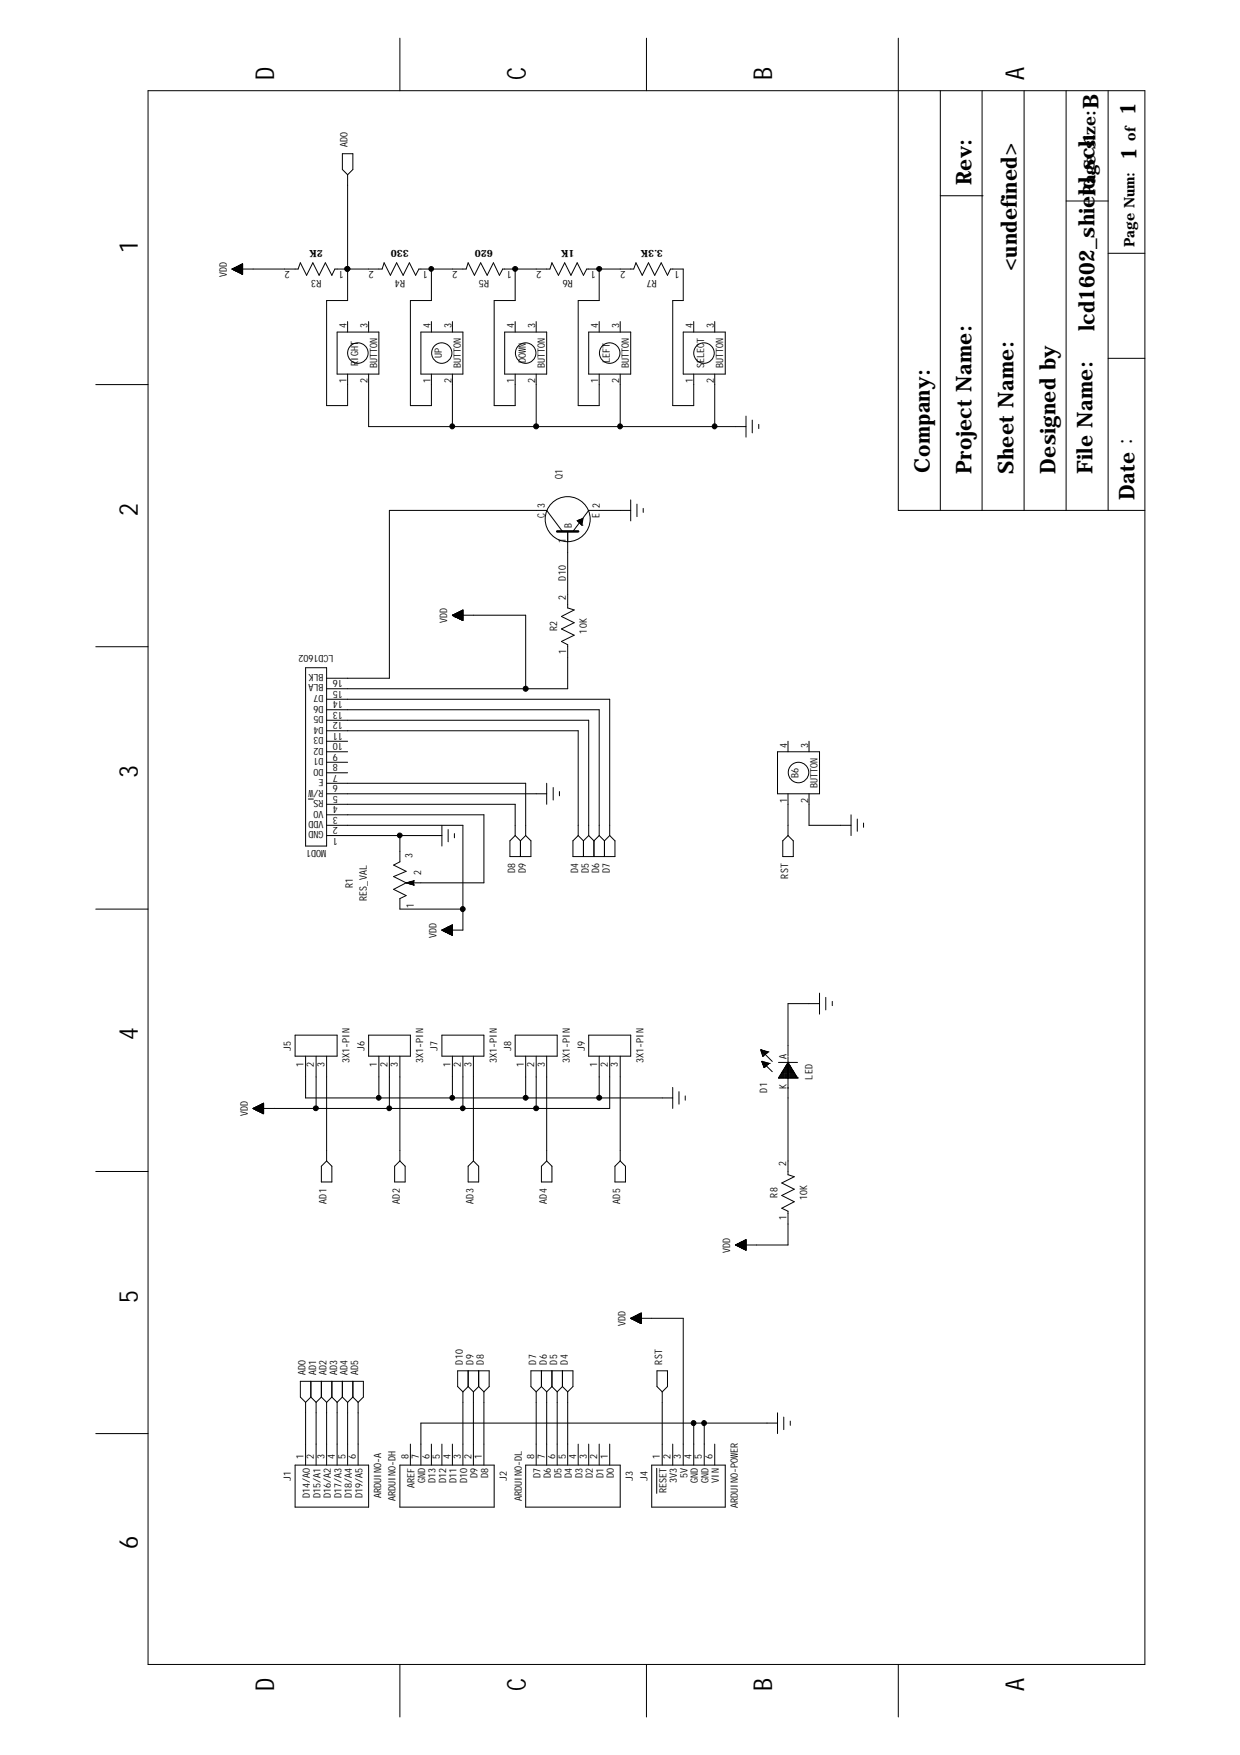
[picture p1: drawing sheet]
<svg xmlns="http://www.w3.org/2000/svg" width="210mm" height="297mm" viewBox="0 0 210 297" stroke-linecap="round" stroke-linejoin="round" font-family="sans-serif">
<g fill="none" stroke="#000" stroke-width=".17">
<path d="M25.1 15.4h168.7v266.3h-168.7zM67.7 6.5v8.9M109.4 6.5v8.9M152.1 6.5v8.8M152.1 15.4v71h41.7M159.2 15.4v71M166.2 15.4v71M173.4 15.4v71M180.5 15.4v71M187.6 15.4v71M58 26h1.7v2.7l-.9 .9-.8-.9zM58.8 29.6v21.3h-3.5v17.8h3.5v-5.4"/>
<path d="M159.2 33.1h7M166.2 33.1h.1M180.5 34h7.1M39.3 45.5h.1M39.3 45.5h11.2l.3-1 1.1 2.1 1.1-2.1 1 2.1 1.1-2.1 1.1 2.1 .5-1.1h8l.3-1 1.1 2.1 1-2.1 1.1 2.1 1.1-2.1 1.1 2.1 .5-1.1h8l.3-1 1.1 2.1 1.1-2.1 1.1 2.1 1-2.1 1 2.1 .6-1.1h8l.3-1 1.1 2.1 1.1-2.1 1 2.1 1.1-2.1 1.1 2.1 .5-1.1h8l.4-1 1 2.1 1.1-2.1 1 2.1 1.1-2.1 1.1 2.1 .5-1.1h2.2v5.4h-1.8v17.8h3.5v-5.4M39.3 45.5l1.8 .9M39.3 45.5l1.8-.9v1.8M39.4 45.5v.1M39.4 45.6h1.7M39.5 45.5v.2M39.5 45.7h1.6M39.7 45.4v.3"/>
<path d="M39.7 45.8h1.4M39.8 45.3v.5M39.8 45.8h1.3M39.9 45.2v.7M39.9 45.9h1.2M40 45.2v.8h1.1M40.2 45.1v.9M40.2 46h.9M40.3 45v1.1M40.4 46.1h.7M40.5 44.9v1.3M40.6 44.9v1.3"/>
<path d="M40.7 46.3h.4M40.8 44.8v1.5M40.8 46.3h.3M40.9 44.7v1.6M40.9 46.4h.2M41.1 44.7l-.1 1.7M41.1 44.8h-.2v1.5M41.1 44.8h-.4v1.5M41.1 44.9h-.5v1.3h.5M41.1 45h-.7v1.1M41.1 45.1h-.8v.9M41.1 45.2h-1v.8"/>
<path d="M41.1 45.2h-1.1v.7M41.1 45.3h-1.3v.5M41.1 45.3h-1.4v.5M41.1 45.4h-1.5v.3M41.1 45.5h-1.7v.1M57.1 56.2h7v7.1h-7zM58.8 45.5h.1M58.8 54.4v1.8M62.4 54.4v1.8M71.2 56.2h7.2v7.1h-7.2zM73 45.5h.1M73 45.5v5.4h-3.5v17.8h3.5v-5.4"/>
<path d="M73 54.4v1.8M76.6 54.4v1.8M85.4 56.2h7.1v7.1h-7.1zM87.2 45.5h.1M87.2 45.5v5.4h-3.5v17.8h3.5v-5.4M87.2 54.4v1.8M90.8 54.4v1.8M99.7 56.2h7.1v7.1h-7.1zM101.4 45.5h.1M101.4 45.5v5.4h-3.5v17.8h3.5v-5.4M101.4 54.4v1.8M105 54.4v1.8"/>
<path d="M115.7 56.2h7.1v7.1h-7.1zM117.4 54.4v1.8M121 54.4v1.8M187.6 42.9h6.2M16.2 65.1h8.9M62.4 63.3v8.9h63.9M76.6 63.3v8.9M90.8 63.3v8.9M105 63.3v8.9M121 63.3v8.9M126.3 70.4v3.6M127.3 71.1v2.2"/>
<path d="M128.4 71.8v.7M187.6 60.6h6.2M95.2 89.9l-2.7-3.5h-26.6v28.4h-10.6M96.1 89.9v13l1.1 .3-2.2 1.1 2.2 1.1-2.2 1.1 2.2 1-2.2 1.1 1.1 .5v7.5h-40.8M97.7 88.1h.1M97.7 88.1l.8 .8M97.7 88.1l1-.4-.2 1.2M97.7 88.2h.9M97.9 88.1v.2M97.9 88.3h.7M98 88h.6M98.1 88v.5h.5"/>
<path d="M98.3 87.9v.8M98.3 88.7h.2M98.4 87.9v.9M98.5 88.9h.1M98.5 87.8h.2M98.6 87.8v.4M106.8 86.4h-7.1l-2.7 3.5M106.8 84.6v3.6M107.8 85.3v2.1M108.9 86v.7M16.2 109.5h8.9M51.7 113h3.6v30.2h-3.6z"/>
<path d="M55.3 118.3h47.9v23.1M76.6 104.1h.1M76.6 104.1l1.8-.9v1.8M76.6 104.1h12.4v12.5M76.6 104.1l1.8 .9M76.7 104.1l1.7 .1M76.8 104v.3M76.8 104.3h1.6M76.9 104v.3M76.9 104.4h1.5M77 103.9v.5M77 104.5h1.4"/>
<path d="M77.2 103.8v.7M77.2 104.5h1.2M77.4 103.7v.8M77.4 104.6h1M77.5 103.7v.9M77.6 103.6v1.1M77.7 104.7h.7M77.8 103.6v1.2M77.8 104.8h.6M77.9 103.5v1.3h.5M78.1 103.4v1.5M78.1 104.9h.3"/>
<path d="M78.2 103.3v1.7M78.4 103.3h-.1l.1 1.7M78.4 103.4h-.3v1.5M78.4 103.4h-.4v1.4M78.4 103.5h-.5v1.3M78.4 103.6h-.7v1.1M78.4 103.7h-.8v.9h.8M78.4 103.7h-1v.9M78.4 103.8h-1.1v.7M78.4 103.9h-1.3v.6M78.4 104h-1.4v.4M78.4 104h-1.5v.3"/>
<path d="M78.4 104.1h-1.7v.1M52.2 135.2h.8M55.3 139.7h23.1v17.7h-3.6M55.3 137.9h26.6v11.5h-13.2M55.3 136.1h31.9v5.3M55.3 134.4h37.2M55.3 132.6h33.7v8.8M55.3 130.8h3.5M55.3 129h3.5M55.3 127.2h3.5M55.3 125.5h3.5M55.3 123.7h42.6v17.7"/>
<path d="M55.3 121.9h44.4v19.5M55.3 120.1h46.1v21.3M74.8 139.7v3.5M92.5 132.6v3.5M93.6 133.3v2.1M94.7 134v.7M131.6 127.2h7.1v7.2h-7.1zM133.4 125.5v1.7M133.4 134.4v7M136.9 134.4v5.3h7.2M136.9 125.5v1.7M144.1 137.9v3.5"/>
<path d="M145.1 138.6v2.1M146.2 139.3v.7M16.2 153.9h8.9M55.3 141.4h19.5M67.7 141.4v4.5l-1.1 .5 2.1 1.1-2.1 .9 2.1 1M68.7 149.4h.1M68.7 149.4l-2.1 1.1 2.1 1.1-1 .5v1.8h10.7M68.7 149.4l1.3 .4M68.9 149.4v.1M69.1 149.4v.1M69.3 149.3v.3M69.3 149.3h.7"/>
<path d="M69.4 149.6h.6M69.5 149.3v.3M69.6 149.2v.5M69.8 149.2v.5M70 149.8h.1M70 149.1h.1M70 149.1l-1.3 .3M70 149.1v.7M74.8 157.4h.1M74.8 157.4l1.8-.9v1.8zM74.9 157.4v.1M74.9 157.5h1.7"/>
<path d="M75 157.3v.3h1.6M75.1 157.3v.3h1.5M75.3 157.2v.5M75.3 157.7h1.3M75.4 157.1v.7M75.4 157.8h1.2M75.6 157v.8M75.6 157.8h1M75.7 157v.9M75.9 140.4v2.1M75.9 156.9v1.1M75.9 158h.7"/>
<path d="M76 156.8v1.2M76 158.1h.6M76.2 156.7v1.4M76.2 158.1h.4M76.3 156.7v1.5M76.3 158.2h.3M76.4 156.6v1.7M76.6 156.6h-.1l.1 1.7M76.6 156.7h-.2v1.5M76.6 156.7h-.4v1.4M76.6 156.8h-.5v1.3M76.6 156.9h-.7v1.1"/>
<path d="M76.6 156.9h-.8v1h.8M76.6 157h-1v.8M76.6 157.1h-1.1v.7M76.6 157.1h-1.2v.6M76.6 157.2h-1.4v.4M76.6 157.3h-1.5v.3M76.6 157.4h-1.6v.1M76.9 141.1v.7M87.2 141.4l.9 .9M87.2 141.4l-.9 .9v2.7h3.6v-2.7l-.9-.9M88.1 142.3v2.7M89 141.4l-.9 .9"/>
<path d="M97.9 141.4l-.9 .9v2.7h7.1v-2.7l-.9-.9M97.9 141.4l.9 .9M98.8 142.3v2.7M99.7 141.4l.8 .9M99.7 141.4l-.9 .9M100.5 142.3v2.7M101.4 141.4l.9 .9M101.4 141.4l-.9 .9M102.3 142.3v2.7M103.2 141.4l-.9 .9M133.4 141.4l.9 .9v2.7h-1.8v-2.7zM50 175.2h7.1v3.6h-7.1z"/>
<path d="M51.7 178.8v7h62.2M53.5 178.8v8.8M55.3 178.8v17.7M62.4 175.2h7.1v3.6h-7.1zM64.1 178.8v7M65.9 178.8v8.8M67.7 178.8v17.7M74.8 175.2h7.1v3.6h-7.1zM76.6 178.8v7M78.4 178.8v8.8M80.1 178.8v17.7M87.2 175.2h7.1v3.6h-7.1z"/>
<path d="M89 178.8v7M90.8 178.8v8.8M92.5 178.8v17.7M99.7 175.2h7.1v3.6h-7.1zM101.4 178.8v7M103.2 178.8v8.8h-60.4M105 178.8v17.7M128.8 177.7h.1M128.8 177.7l.3 1.1M128.8 177.7l1.2 .3M128.8 177.9h.7M128.9 178h1.1"/>
<path d="M128.9 179.6h.1M128.9 179.6l1.8 1.8M128.9 179.6l.4 1.1M128.9 179.6l1.3 .4M128.9 177.9l1.8 1.7M128.9 177.7v.5h.9M129 179.8h.6M129 178.4h.6M129.1 180h1.1M129.1 178.6h.3M129.1 178.8h.1M129.1 179.6v.6h.9"/>
<path d="M129.1 177.7v1.1M129.3 177.8v.8M129.3 179.7v1M129.5 177.9v.6M129.5 179.8v.8M129.7 177.9v.4M129.7 179.8v.7M129.8 178v.2M129.8 179.9v.4M129.8 178.2l-.7 .6M130 178h.1M130 179.9v.3"/>
<path d="M130 178l-.2 .2M130.2 180h.1M130.2 180l-.2 .2M131.8 179.8h3.2M133.3 180h.2M133.4 179.8h.1M133.4 178.9v19.9l1.1 .4-2.2 1 2.2 1.1-2.2 1 2.2 1.1-2.2 1.1 1.1 .5v5.7h-8.9M133.4 179.8l1.6 2.6M133.4 179.8l-1.6 2.6M138.7 168.1v3.5M138.7 169.9h-5.3v8.9M139.8 168.8v2.1"/>
<path d="M140.9 169.5v.7M16.2 198.3h8.9M42.8 187.6h.1M42.8 187.6l1.8 .9M42.8 187.6l1.8-.9v1.8M42.9 187.6h.1M42.9 187.7h1.7M43.1 187.5v.2M43.1 187.8h1.5M43.2 187.4v.4M43.2 187.9h1.4M43.3 187.4v.5"/>
<path d="M43.3 187.9h1.3M43.5 187.3v.6M43.5 188h1.1M43.6 187.2v.8h1M43.8 187.1v1M43.8 188.1h.8M43.9 187.1v1.1M43.9 188.2h.7M44 187v1.2M44.1 188.2h.5M44.2 187v1.3M44.3 186.9v1.5"/>
<path d="M44.4 188.4h.2M44.5 186.8v1.6M44.5 188.5h.1M44.6 186.8l-.1 1.7M44.6 186.8h-.2v1.6M44.6 186.9h-.4v1.4h.4M44.6 187h-.5v1.2M44.6 187.1h-.6v1.1M44.6 187.1h-.7v1M44.6 187.2h-.9v.8M44.6 187.3h-1v.7M44.6 187.4h-1.2v.5"/>
<path d="M44.6 187.4h-1.3v.5M44.6 187.5h-1.5v.3M44.6 187.5h-1.6v.2M54.4 197.4l.9-.9 .9 .9v2.7h-1.8zM66.8 197.4l.9-.9 .9 .9v2.7h-1.8zM79.2 197.4l.9-.9 .9 .9v2.7h-1.8zM91.7 197.4l.8-.9 .9 .9v2.7h-1.7zM104.1 197.4l.9-.9 .9 .9v2.7h-1.8zM113.9 184.1v3.5M114.9 184.8v2.1M116 185.5v.7M129.2 180.4h.6"/>
<path d="M129.2 180.5h.4M129.3 180.7h.1M130 180.2l-.7 .5M131.8 182.4h.1M131.8 182.4h3.2M131.9 182.3h3M132 182.1h2.8M132 182.2v.2M132.1 181.9h2.6M132.2 181.9v.5M132.2 181.8h2.4M132.3 182.4v-.8h2.2v.8"/>
<path d="M132.4 181.4h2M132.5 181.3v1.1M132.5 181.2h1.8M132.7 181h1.5M132.7 181v1.4M132.8 180.9h1.2M132.9 182.4v-1.7h1v1.7M133 180.5h.8M133.1 180.4h.6M133.1 180.4v2M133.2 180.2h.4M133.2 180.1v2.3"/>
<path d="M133.6 180.1v2.3M133.8 180.4v2M134.1 181v1.4M134.3 181.3v1.1M134.7 181.9v.5M134.8 182.1v.3M135 182.4h.1M124.5 210.7h.1M124.6 210.7h.1M124.6 210.8h1.7M124.8 210.6v.2M124.8 210.8h1.5"/>
<path d="M124.9 210.5v.4h1.4M125 210.5v.5h1.3M125.2 210.4v.6M125.2 211.1h1.1M125.3 210.3v.8M125.3 211.1h1M125.4 210.3v.8M125.5 211.2h.8M125.6 210.2v1M125.7 210.1v1.2M125.8 211.4h.5M125.9 210v1.4h.4"/>
<path d="M126 210v1.4M126.2 209.9v1.6M126.2 211.6h.1M126.3 209.8v1.8l-1.8-.9M126.3 209.8l-1.8 .9M126.3 209.8l-.1 1.8M126.3 209.9h-.2v1.6h.2M126.3 210h-.4v1.4M126.3 210.1h-.5v1.3M126.3 210.1h-.7v1.2h.7M126.3 210.2h-.8v1M126.3 210.3h-.9v.8"/>
<path d="M126.3 210.3h-1.1v.8M126.3 210.4h-1.2v.6M126.3 210.5h-1.4v.4M126.3 210.6h-1.5v.2M126.3 210.6h-1.6v.2M51.7 237.3v10.7M51.7 237.3l-.9-.8v-2.7h10.7v2.7l-.9 .8M52.6 236.5l-.9 .8M52.6 233.8v2.7M52.6 236.5l.9 .8M53.5 237.3v10.7M54.4 236.5l-.9 .8"/>
<path d="M54.4 233.8v2.7M54.4 236.5l.9 .8M55.3 237.3v10.7M56.2 236.5l-.9 .8M56.2 233.8v2.7M56.2 236.5l.9 .8M57.1 237.3v10.7M58 233.8v2.7M58 236.5l-.9 .8M58 236.5l.8 .8M58.8 237.3v10.7M59.7 233.8v2.7"/>
<path d="M59.7 236.5l-.9 .8M59.7 236.5l.9 .8M60.6 237.3v10.7M78.4 235.6v12.4M78.4 235.6l-.9-.9v-2.7h5.3v2.7l-.9 .9M79.2 232v2.7M79.2 234.7l.9 .9M79.2 234.7l-.8 .9M80.1 235.6v12.4M81 232v2.7M81 234.7l.9 .9M81 234.7l-.9 .9"/>
<path d="M81.9 235.6v12.4M90.8 235.6v12.4M90.8 235.6l-.9-.9v-2.7h7.1v2.7l-.9 .9M91.7 232v2.7M91.7 234.7l.8 .9M91.7 234.7l-.9 .9M92.5 235.6v12.4M93.4 232v2.7M93.4 234.7l.9 .9M93.4 234.7l-.9 .9M94.3 235.6v12.4M95.2 232v2.7"/>
<path d="M95.2 234.7l.9 .9M95.2 234.7l-.9 .9M96.1 235.6v12.4M106.8 223.1h.1M106.8 223.1h8.9v24.9M106.8 223.1l1.7-.9v1.8zM106.8 223.1v.1M106.8 223.2h1.7M107 223v.3M107 223.3h1.5M107.1 223v.3M107.1 223.3h1.4"/>
<path d="M107.3 222.9v.5M107.3 223.4h1.2M107.4 222.8v.7h1.1M107.5 222.7v.8h1M107.7 222.7v.9M107.8 222.6v1.1M107.9 223.7h.6M108 222.5v1.2M108 223.8h.5M108.1 222.4v1.4M108.2 222.4v1.5M108.3 223.9h.2"/>
<path d="M108.4 222.3v1.7h.1M108.5 222.3v1.7M108.5 222.4h-.2v1.5M108.5 222.4h-.3v1.4h.3M108.5 222.5h-.5v1.3M108.5 222.6h-.6v1.1M108.5 222.7h-.8v.9h.8M108.5 222.7h-.9v.8M108.5 222.8h-1v.7M108.5 222.8h-1.1v.6M108.5 222.9h-1.3v.4M108.5 223h-1.4v.3"/>
<path d="M108.5 223.1h-1.6v.1M111.2 232h1.8v2.7l-.9 .9-.9-.9zM112.1 235.6v12.4M131.6 239.1v3.5M132.7 239.8v2.2M16.2 242.6h8.9M50 248h12.4v7.1h-12.4zM67.7 248h16v7.1h-16zM69.5 244.4v3.6M73 244.4v3.6M74.8 244.4v3.6M76.6 244.4v3.6"/>
<path d="M89 248h16v7.1h-16zM97.9 244.4v3.6M99.7 244.4v3.6M101.4 244.4v3.6M103.2 244.4v3.6M110.3 248h12.5v7.1h-12.5zM111.2 248.5v4.3M113.9 244.4v3.6M117.4 240.9v7.1M119.2 240.9v7.1M121 244.4v3.6M131.6 240.9h-60.4v7.1"/>
<path d="M133.8 240.5v.7M67.7 281.7v8.9M109.4 281.7v8.9M152.1 281.7v8.9"/>
<circle cx="60.6" cy="59.8" r="1.74"/>
<circle cx="74.8" cy="59.8" r="1.73"/>
<circle cx="89" cy="59.8" r="1.74"/>
<circle cx="103.2" cy="59.8" r="1.74"/>
<circle cx="119.2" cy="59.8" r="1.74"/>
<circle cx="96.1" cy="87.9" r="3.8"/>
<circle cx="135.2" cy="130.7" r="1.74"/>
</g>
<path d="M94.3 89.9h3.6" fill="none" stroke="#000" stroke-width=".42"/>
<g fill="#000" stroke="#000" stroke-width=".17">
<circle cx="58.8" cy="45.5" r=".42"/>
<circle cx="73" cy="45.5" r=".4"/>
<circle cx="87.2" cy="45.5" r=".42"/>
<circle cx="101.4" cy="45.5" r=".42"/>
<circle cx="76.5" cy="72.2" r=".42"/>
<circle cx="90.8" cy="72.2" r=".43"/>
<circle cx="105" cy="72.2" r=".42"/>
<circle cx="121" cy="72.2" r=".42"/>
<circle cx="89" cy="116.6" r=".43"/>
<circle cx="67.7" cy="141.4" r=".4"/>
<circle cx="78.3" cy="153.9" r=".42"/>
<circle cx="53.5" cy="187.6" r=".42"/>
<circle cx="64.1" cy="185.8" r=".4"/>
<circle cx="65.9" cy="187.6" r=".4"/>
<circle cx="76.6" cy="185.8" r=".4"/>
<circle cx="78.3" cy="187.6" r=".4"/>
<circle cx="89" cy="185.8" r=".42"/>
<circle cx="90.8" cy="187.6" r=".42"/>
<circle cx="101.4" cy="185.8" r=".42"/>
<circle cx="117.4" cy="240.9" r=".42"/>
<circle cx="119.2" cy="240.9" r=".42"/>
</g>
<g font-size="4.4">
<text x="46.4" y="13.6" transform="rotate(-90 46.4 13.6)">D</text>
<text x="89" y="13.6" transform="rotate(-90 89 13.6)">C</text>
<text x="130.7" y="13.6" transform="rotate(-90 130.7 13.6)">B</text>
<text x="173.4" y="13.6" transform="rotate(-90 173.4 13.6)">A</text>
<text x="23.3" y="42.9" transform="rotate(-90 23.3 42.9)">1</text>
<text x="23.3" y="87.3" transform="rotate(-90 23.3 87.3)">2</text>
<text x="23.3" y="131.7" transform="rotate(-90 23.3 131.7)">3</text>
<text x="23.3" y="176.1" transform="rotate(-90 23.3 176.1)">4</text>
<text x="23.3" y="220.5" transform="rotate(-90 23.3 220.5)">5</text>
<text x="23.3" y="262.2" transform="rotate(-90 23.3 262.2)">6</text>
<text x="46.4" y="286.2" transform="rotate(-90 46.4 286.2)">D</text>
<text x="89" y="286.2" transform="rotate(-90 89 286.2)">C</text>
<text x="130.7" y="286.2" transform="rotate(-90 130.7 286.2)">B</text>
<text x="173.4" y="286.2" transform="rotate(-90 173.4 286.2)">A</text>
</g>
<g font-size="3.7">
<text x="186" y="18.4" transform="rotate(-90 186 18.4)">B</text>
<text x="192.2" y="19.5" transform="rotate(-90 192.2 19.5)">1</text>
<text x="192.4" y="27.1" transform="rotate(-90 192.4 27.1)">1</text>
<text x="164.5" y="31.4" transform="rotate(-90 164.5 31.4)">Rev:</text>
<text x="185.3" y="33" transform="rotate(-90 185.3 33)">ld.sch</text>
<text x="172.1" y="45.9" transform="rotate(-90 172.1 45.9)">&lt;undefined&gt;</text>
<text x="185.3" y="56" transform="rotate(-90 185.3 56)">lcd1602_shie</text>
<text x="157.4" y="80" transform="rotate(-90 157.4 80)">Company:</text>
<text x="164.5" y="80.2" transform="rotate(-90 164.5 80.2)">Project Name:</text>
<text x="171.6" y="80.2" transform="rotate(-90 171.6 80.2)">Sheet Name:</text>
<text x="178.7" y="80.2" transform="rotate(-90 178.7 80.2)">Designed by</text>
<text x="184.9" y="80.2" transform="rotate(-90 184.9 80.2)">File Name:</text>
<text x="192" y="84.6" transform="rotate(-90 192 84.6)">Date：</text>
</g>
<text font-size="3" x="185.4" y="33.1" transform="rotate(-90 185.4 33.1)">Page size:</text>
<g font-size="2.5">
<text x="192.2" y="23.9" transform="rotate(-90 192.2 23.9)">of</text>
<text x="192" y="41.8" transform="rotate(-90 192 41.8)">Page Num:</text>
</g>
<g font-size="1.7">
<text x="58.8" y="25" transform="rotate(-90 58.8 25)">AD0</text>
<text x="38.4" y="46.9" transform="rotate(-90 38.4 46.9)">VDD</text>
<text x="49.1" y="45.9" transform="rotate(-180 49.1 45.9)">2</text>
<text x="54.4" y="47.3" transform="rotate(-180 54.4 47.3)">R3</text>
<text x="54.7" y="42.3" transform="rotate(-180 54.7 42.3)">2K</text>
<text x="58.2" y="45.8" transform="rotate(-180 58.2 45.8)">1</text>
<text x="63.3" y="45.9" transform="rotate(-180 63.3 45.9)">2</text>
<text x="68.6" y="47.3" transform="rotate(-180 68.6 47.3)">R4</text>
<text x="69.2" y="42.3" transform="rotate(-180 69.2 42.3)">330</text>
<text x="72.4" y="45.8" transform="rotate(-180 72.4 45.8)">1</text>
<text x="77.5" y="45.9" transform="rotate(-180 77.5 45.9)">2</text>
<text x="82.8" y="47.3" transform="rotate(-180 82.8 47.3)">R5</text>
<text x="83.4" y="42.3" transform="rotate(-180 83.4 42.3)">620</text>
<text x="86.7" y="45.8" transform="rotate(-180 86.7 45.8)">1</text>
<text x="91.7" y="45.9" transform="rotate(-180 91.7 45.9)">2</text>
<text x="97" y="47.3" transform="rotate(-180 97 47.3)">R6</text>
<text x="97.2" y="42.3" transform="rotate(-180 97.2 42.3)">1K</text>
<text x="100.8" y="45.8" transform="rotate(-180 100.8 45.8)">1</text>
<text x="105.9" y="45.9" transform="rotate(-180 105.9 45.9)">2</text>
<text x="111.2" y="47.3" transform="rotate(-180 111.2 47.3)">R7</text>
<text x="112.2" y="42.3" transform="rotate(-180 112.2 42.3)">3.3K</text>
<text x="115" y="45.8" transform="rotate(-180 115 45.8)">1</text>
<text x="58.6" y="55.5" transform="rotate(-90 58.6 55.5)">4</text>
<text x="62.2" y="55.5" transform="rotate(-90 62.2 55.5)">3</text>
<text x="72.9" y="55.5" transform="rotate(-90 72.9 55.5)">4</text>
<text x="76.4" y="55.5" transform="rotate(-90 76.4 55.5)">3</text>
<text x="87" y="55.5" transform="rotate(-90 87 55.5)">4</text>
<text x="89" y="58.9" transform="rotate(-90 89 58.9)">N</text>
<text x="90.6" y="55.5" transform="rotate(-90 90.6 55.5)">3</text>
<text x="101.3" y="55.5" transform="rotate(-90 101.3 55.5)">4</text>
<text x="104.8" y="55.5" transform="rotate(-90 104.8 55.5)">3</text>
<text x="117.3" y="55.5" transform="rotate(-90 117.3 55.5)">4</text>
<text x="120.8" y="55.5" transform="rotate(-90 120.8 55.5)">3</text>
<text x="58.6" y="64.8" transform="rotate(-90 58.6 64.8)">1</text>
<text x="60.6" y="61.9" transform="rotate(-90 60.6 61.9)">RIGHT</text>
<text x="62.2" y="64.8" transform="rotate(-90 62.2 64.8)">2</text>
<text x="63.8" y="62.3" transform="rotate(-90 63.8 62.3)">BUTTON</text>
<text x="72.9" y="64.8" transform="rotate(-90 72.9 64.8)">1</text>
<text x="74.8" y="60.6" transform="rotate(-90 74.8 60.6)">UP</text>
<text x="76.4" y="64.8" transform="rotate(-90 76.4 64.8)">2</text>
<text x="78" y="62.3" transform="rotate(-90 78 62.3)">BUTTON</text>
<text x="87" y="64.8" transform="rotate(-90 87 64.8)">1</text>
<text x="89" y="61.5" transform="rotate(-90 89 61.5)">DOW</text>
<text x="90.6" y="64.8" transform="rotate(-90 90.6 64.8)">2</text>
<text x="92.2" y="62.3" transform="rotate(-90 92.2 62.3)">BUTTON</text>
<text x="101.3" y="64.8" transform="rotate(-90 101.3 64.8)">1</text>
<text x="103.2" y="61.5" transform="rotate(-90 103.2 61.5)">LEFT</text>
<text x="104.8" y="64.8" transform="rotate(-90 104.8 64.8)">2</text>
<text x="106.4" y="62.3" transform="rotate(-90 106.4 62.3)">BUTTON</text>
<text x="117.3" y="64.8" transform="rotate(-90 117.3 64.8)">1</text>
<text x="119.2" y="62.3" transform="rotate(-90 119.2 62.3)">SELECT</text>
<text x="120.8" y="64.8" transform="rotate(-90 120.8 64.8)">2</text>
<text x="122.4" y="62.3" transform="rotate(-90 122.4 62.3)">BUTTON</text>
<text x="95.2" y="81.1" transform="rotate(-90 95.2 81.1)">Q1</text>
<text x="92.2" y="87.6" transform="rotate(-90 92.2 87.6)">C 3</text>
<text x="96.8" y="89.4" transform="rotate(-90 96.8 89.4)">B</text>
<text x="101.5" y="87.6" transform="rotate(-90 101.5 87.6)">E</text>
<text x="101.5" y="86" transform="rotate(-90 101.5 86)">2</text>
<text x="95.8" y="91.9" transform="rotate(-90 95.8 91.9)">1</text>
<text x="95.8" y="101.5" transform="rotate(-90 95.8 101.5)">2</text>
<text x="95.8" y="98.3" transform="rotate(-90 95.8 98.3)">D10</text>
<text x="75.7" y="105.5" transform="rotate(-90 75.7 105.5)">VDD</text>
<text x="94.3" y="106.8" transform="rotate(-90 94.3 106.8)">R2</text>
<text x="99.4" y="107.3" transform="rotate(-90 99.4 107.3)">10K</text>
<text x="56.5" y="110.9" transform="rotate(-180 56.5 110.9)">LCD1602</text>
<text x="95.8" y="110.6" transform="rotate(-90 95.8 110.6)">1</text>
<text x="54.7" y="119.4" transform="rotate(-180 54.7 119.4)">D6</text>
<text x="54.7" y="117.6" transform="rotate(-180 54.7 117.6)">D7</text>
<text x="54.7" y="115.9" transform="rotate(-180 54.7 115.9)">BLA</text>
<text x="54.7" y="114.1" transform="rotate(-180 54.7 114.1)">BLK</text>
<text x="58" y="118.7" transform="rotate(-180 58 118.7)">14</text>
<text x="58" y="117" transform="rotate(-180 58 117)">15</text>
<text x="58" y="115.2" transform="rotate(-180 58 115.2)">16</text>
<text x="54.7" y="124.7" transform="rotate(-180 54.7 124.7)">D3</text>
<text x="54.7" y="123" transform="rotate(-180 54.7 123)">D4</text>
<text x="54.7" y="121.2" transform="rotate(-180 54.7 121.2)">D5</text>
<text x="58" y="125.8" transform="rotate(-180 58 125.8)">10</text>
<text x="58" y="124" transform="rotate(-180 58 124)">11</text>
<text x="58" y="122.2" transform="rotate(-180 58 122.2)">12</text>
<text x="58" y="120.5" transform="rotate(-180 58 120.5)">13</text>
<text x="54.7" y="131.9" transform="rotate(-180 54.7 131.9)">E</text>
<text x="54.7" y="130.1" transform="rotate(-180 54.7 130.1)">D0</text>
<text x="54.7" y="128.3" transform="rotate(-180 54.7 128.3)">D1</text>
<text x="54.7" y="126.5" transform="rotate(-180 54.7 126.5)">D2</text>
<text x="57.2" y="131.1" transform="rotate(-180 57.2 131.1)">7</text>
<text x="57.2" y="129.4" transform="rotate(-180 57.2 129.4)">8</text>
<text x="57.2" y="127.6" transform="rotate(-180 57.2 127.6)">9</text>
<text x="133.2" y="126.5" transform="rotate(-90 133.2 126.5)">4</text>
<text x="135.2" y="131.6" transform="rotate(-90 135.2 131.6)">B6</text>
<text x="136.8" y="126.5" transform="rotate(-90 136.8 126.5)">3</text>
<text x="54.7" y="137.2" transform="rotate(-180 54.7 137.2)">VO</text>
<text x="54.7" y="135.4" transform="rotate(-180 54.7 135.4)">RS</text>
<text x="54.7" y="133.6" transform="rotate(-180 54.7 133.6)">R/W</text>
<text x="57.2" y="136.5" transform="rotate(-180 57.2 136.5)">4</text>
<text x="57.2" y="134.7" transform="rotate(-180 57.2 134.7)">5</text>
<text x="57.2" y="132.9" transform="rotate(-180 57.2 132.9)">6</text>
<text x="133.2" y="135.9" transform="rotate(-90 133.2 135.9)">1</text>
<text x="136.8" y="135.9" transform="rotate(-90 136.8 135.9)">2</text>
<text x="138.4" y="133.3" transform="rotate(-90 138.4 133.3)">BUTTON</text>
<text x="54.4" y="143.9" transform="rotate(-180 54.4 143.9)">OD1</text>
<text x="54.7" y="140.7" transform="rotate(-180 54.7 140.7)">GND</text>
<text x="54.7" y="139" transform="rotate(-180 54.7 139)">VDD</text>
<text x="55.2" y="143.9" transform="rotate(-180 55.2 143.9)">M</text>
<text x="57.2" y="141.8" transform="rotate(-180 57.2 141.8)">1</text>
<text x="57.2" y="140" transform="rotate(-180 57.2 140)">2</text>
<text x="57.2" y="138.2" transform="rotate(-180 57.2 138.2)">3</text>
<text x="69.8" y="145.1" transform="rotate(-90 69.8 145.1)">3</text>
<text x="71.3" y="148" transform="rotate(-90 71.3 148)">2</text>
<text x="87.2" y="147.8" transform="rotate(-90 87.2 147.8)">D8</text>
<text x="89" y="147.8" transform="rotate(-90 89 147.8)">D9</text>
<text x="97.9" y="147.8" transform="rotate(-90 97.9 147.8)">D4</text>
<text x="99.7" y="147.8" transform="rotate(-90 99.7 147.8)">D5</text>
<text x="101.4" y="147.8" transform="rotate(-90 101.4 147.8)">D6</text>
<text x="103.2" y="147.8" transform="rotate(-90 103.2 147.8)">D7</text>
<text x="133.4" y="148.7" transform="rotate(-90 133.4 148.7)">RST</text>
<text x="59.7" y="150.3" transform="rotate(-90 59.7 150.3)">R1</text>
<text x="62.1" y="152.6" transform="rotate(-90 62.1 152.6)">RES_VAL</text>
<text x="70.1" y="153.7" transform="rotate(-90 70.1 153.7)">1</text>
<text x="73.9" y="158.8" transform="rotate(-90 73.9 158.8)">VDD</text>
<text x="49.2" y="177.8" transform="rotate(-90 49.2 177.8)">J5</text>
<text x="59.2" y="179.9" transform="rotate(-90 59.2 179.9)">3X1-PIN</text>
<text x="61.7" y="177.8" transform="rotate(-90 61.7 177.8)">J6</text>
<text x="71.6" y="179.9" transform="rotate(-90 71.6 179.9)">3X1-PIN</text>
<text x="74.1" y="177.8" transform="rotate(-90 74.1 177.8)">J7</text>
<text x="84.1" y="179.9" transform="rotate(-90 84.1 179.9)">3X1-PIN</text>
<text x="86.5" y="177.8" transform="rotate(-90 86.5 177.8)">J8</text>
<text x="96.5" y="179.9" transform="rotate(-90 96.5 179.9)">3X1-PIN</text>
<text x="99" y="177.8" transform="rotate(-90 99 177.8)">J9</text>
<text x="108.9" y="179.9" transform="rotate(-90 108.9 179.9)">3X1-PIN</text>
<text x="133.1" y="179.3" transform="rotate(-90 133.1 179.3)">A</text>
<text x="51.4" y="180.7" transform="rotate(-90 51.4 180.7)">1</text>
<text x="53.1" y="180.7" transform="rotate(-90 53.1 180.7)">2</text>
<text x="54.9" y="180.7" transform="rotate(-90 54.9 180.7)">3</text>
<text x="63.8" y="180.7" transform="rotate(-90 63.8 180.7)">1</text>
<text x="65.6" y="180.7" transform="rotate(-90 65.6 180.7)">2</text>
<text x="67.4" y="180.7" transform="rotate(-90 67.4 180.7)">3</text>
<text x="76.2" y="180.7" transform="rotate(-90 76.2 180.7)">1</text>
<text x="78" y="180.7" transform="rotate(-90 78 180.7)">2</text>
<text x="79.8" y="180.7" transform="rotate(-90 79.8 180.7)">3</text>
<text x="88.6" y="180.7" transform="rotate(-90 88.6 180.7)">1</text>
<text x="90.4" y="180.7" transform="rotate(-90 90.4 180.7)">2</text>
<text x="92.2" y="180.7" transform="rotate(-90 92.2 180.7)">3</text>
<text x="101.1" y="180.7" transform="rotate(-90 101.1 180.7)">1</text>
<text x="102.9" y="180.7" transform="rotate(-90 102.9 180.7)">2</text>
<text x="104.6" y="180.7" transform="rotate(-90 104.6 180.7)">3</text>
<text x="129.8" y="184.9" transform="rotate(-90 129.8 184.9)">D1</text>
<text x="133.1" y="184.4" transform="rotate(-90 133.1 184.4)">K</text>
<text x="137.5" y="182.7" transform="rotate(-90 137.5 182.7)">LED</text>
<text x="42" y="189" transform="rotate(-90 42 189)">VDD</text>
<text x="133.1" y="197.4" transform="rotate(-90 133.1 197.4)">2</text>
<text x="55.3" y="203.8" transform="rotate(-90 55.3 203.8)">AD1</text>
<text x="67.7" y="203.8" transform="rotate(-90 67.7 203.8)">AD2</text>
<text x="80.1" y="203.8" transform="rotate(-90 80.1 203.8)">AD3</text>
<text x="92.5" y="203.8" transform="rotate(-90 92.5 203.8)">AD4</text>
<text x="105" y="203.8" transform="rotate(-90 105 203.8)">AD5</text>
<text x="131.6" y="202.7" transform="rotate(-90 131.6 202.7)">R8</text>
<text x="136.7" y="203.2" transform="rotate(-90 136.7 203.2)">10K</text>
<text x="133.1" y="206.5" transform="rotate(-90 133.1 206.5)">1</text>
<text x="123.6" y="212.1" transform="rotate(-90 123.6 212.1)">VDD</text>
<text x="105.9" y="224.5" transform="rotate(-90 105.9 224.5)">VDD</text>
<text x="51.7" y="232.7" transform="rotate(-90 51.7 232.7)">AD0</text>
<text x="53.5" y="232.7" transform="rotate(-90 53.5 232.7)">AD1</text>
<text x="55.3" y="232.7" transform="rotate(-90 55.3 232.7)">AD2</text>
<text x="57.1" y="232.7" transform="rotate(-90 57.1 232.7)">AD3</text>
<text x="58.8" y="232.7" transform="rotate(-90 58.8 232.7)">AD4</text>
<text x="60.6" y="232.7" transform="rotate(-90 60.6 232.7)">AD5</text>
<text x="78.4" y="231" transform="rotate(-90 78.4 231)">D10</text>
<text x="80.1" y="231" transform="rotate(-90 80.1 231)">D9</text>
<text x="81.9" y="231" transform="rotate(-90 81.9 231)">D8</text>
<text x="90.8" y="231" transform="rotate(-90 90.8 231)">D7</text>
<text x="92.5" y="231" transform="rotate(-90 92.5 231)">D6</text>
<text x="94.3" y="231" transform="rotate(-90 94.3 231)">D5</text>
<text x="96.1" y="231" transform="rotate(-90 96.1 231)">D4</text>
<text x="112.1" y="231" transform="rotate(-90 112.1 231)">RST</text>
<text x="124.9" y="245.9" transform="rotate(-90 124.9 245.9)">ER</text>
<text x="49.2" y="250.6" transform="rotate(-90 49.2 250.6)">J1</text>
<text x="51.4" y="246.9" transform="rotate(-90 51.4 246.9)">1</text>
<text x="53.1" y="246.9" transform="rotate(-90 53.1 246.9)">2</text>
<text x="54.9" y="246.9" transform="rotate(-90 54.9 246.9)">3</text>
<text x="56.7" y="246.9" transform="rotate(-90 56.7 246.9)">4</text>
<text x="58.5" y="246.9" transform="rotate(-90 58.5 246.9)">5</text>
<text x="60.2" y="246.9" transform="rotate(-90 60.2 246.9)">6</text>
<text x="69.1" y="246.9" transform="rotate(-90 69.1 246.9)">8</text>
<text x="70.2" y="251.9" transform="rotate(-90 70.2 251.9)">AREF</text>
<text x="70.9" y="246.9" transform="rotate(-90 70.9 246.9)">7</text>
<text x="72" y="251.1" transform="rotate(-90 72 251.1)">GND</text>
<text x="72.7" y="246.9" transform="rotate(-90 72.7 246.9)">6</text>
<text x="73.7" y="251.1" transform="rotate(-90 73.7 251.1)">D13</text>
<text x="74.5" y="246.9" transform="rotate(-90 74.5 246.9)">5</text>
<text x="75.5" y="251.1" transform="rotate(-90 75.5 251.1)">D12</text>
<text x="76.2" y="246.9" transform="rotate(-90 76.2 246.9)">4</text>
<text x="77.3" y="251.1" transform="rotate(-90 77.3 251.1)">D11</text>
<text x="78" y="246.9" transform="rotate(-90 78 246.9)">3</text>
<text x="79.1" y="251.1" transform="rotate(-90 79.1 251.1)">D10</text>
<text x="79.8" y="246.9" transform="rotate(-90 79.8 246.9)">2</text>
<text x="80.9" y="250.2" transform="rotate(-90 80.9 250.2)">D9</text>
<text x="81.6" y="246.9" transform="rotate(-90 81.6 246.9)">1</text>
<text x="82.6" y="250.2" transform="rotate(-90 82.6 250.2)">D8</text>
<text x="85.8" y="250.6" transform="rotate(-90 85.8 250.6)">J2</text>
<text x="90.4" y="246.9" transform="rotate(-90 90.4 246.9)">8</text>
<text x="91.5" y="250.2" transform="rotate(-90 91.5 250.2)">D7</text>
<text x="92.2" y="246.9" transform="rotate(-90 92.2 246.9)">7</text>
<text x="93.3" y="250.2" transform="rotate(-90 93.3 250.2)">D6</text>
<text x="94" y="246.9" transform="rotate(-90 94 246.9)">6</text>
<text x="95" y="250.2" transform="rotate(-90 95 250.2)">D5</text>
<text x="95.8" y="246.9" transform="rotate(-90 95.8 246.9)">5</text>
<text x="96.8" y="250.2" transform="rotate(-90 96.8 250.2)">D4</text>
<text x="97.5" y="246.9" transform="rotate(-90 97.5 246.9)">4</text>
<text x="98.6" y="250.2" transform="rotate(-90 98.6 250.2)">D3</text>
<text x="99.3" y="246.9" transform="rotate(-90 99.3 246.9)">3</text>
<text x="100.4" y="250.2" transform="rotate(-90 100.4 250.2)">D2</text>
<text x="101.1" y="246.9" transform="rotate(-90 101.1 246.9)">2</text>
<text x="102.2" y="250.2" transform="rotate(-90 102.2 250.2)">D1</text>
<text x="102.9" y="246.9" transform="rotate(-90 102.9 246.9)">1</text>
<text x="103.9" y="250.2" transform="rotate(-90 103.9 250.2)">D0</text>
<text x="107.1" y="250.6" transform="rotate(-90 107.1 250.6)">J3</text>
<text x="109.6" y="250.6" transform="rotate(-90 109.6 250.6)">J4</text>
<text x="111.7" y="246.9" transform="rotate(-90 111.7 246.9)">1</text>
<text x="113.5" y="246.9" transform="rotate(-90 113.5 246.9)">2</text>
<text x="114.6" y="251.1" transform="rotate(-90 114.6 251.1)">3V3</text>
<text x="115.3" y="246.9" transform="rotate(-90 115.3 246.9)">3</text>
<text x="116.4" y="250.2" transform="rotate(-90 116.4 250.2)">5V</text>
<text x="117.1" y="246.9" transform="rotate(-90 117.1 246.9)">4</text>
<text x="118.2" y="251.1" transform="rotate(-90 118.2 251.1)">GND</text>
<text x="118.8" y="246.9" transform="rotate(-90 118.8 246.9)">5</text>
<text x="119.9" y="251.1" transform="rotate(-90 119.9 251.1)">GND</text>
<text x="120.6" y="246.9" transform="rotate(-90 120.6 246.9)">6</text>
<text x="121.7" y="251.1" transform="rotate(-90 121.7 251.1)">VIN</text>
<text x="52.5" y="253.6" transform="rotate(-90 52.5 253.6)">D14/A0</text>
<text x="54.2" y="253.6" transform="rotate(-90 54.2 253.6)">D15/A1</text>
<text x="56" y="253.6" transform="rotate(-90 56 253.6)">D16/A2</text>
<text x="57.8" y="253.6" transform="rotate(-90 57.8 253.6)">D17/A3</text>
<text x="59.6" y="253.6" transform="rotate(-90 59.6 253.6)">D18/A4</text>
<text x="61.3" y="253.6" transform="rotate(-90 61.3 253.6)">D19/A5</text>
<text x="64.5" y="253.6" transform="rotate(-90 64.5 253.6)">ARDUINO-A</text>
<text x="67" y="254" transform="rotate(-90 67 254)">ARDUINO-DH</text>
<text x="88.3" y="254" transform="rotate(-90 88.3 254)">ARDUINO-DL</text>
<text x="112.8" y="252.8" transform="rotate(-90 112.8 252.8)">RESET</text>
<text x="124.9" y="255.3" transform="rotate(-90 124.9 255.3)">ARDUINO-POW</text>
</g>
</svg>
